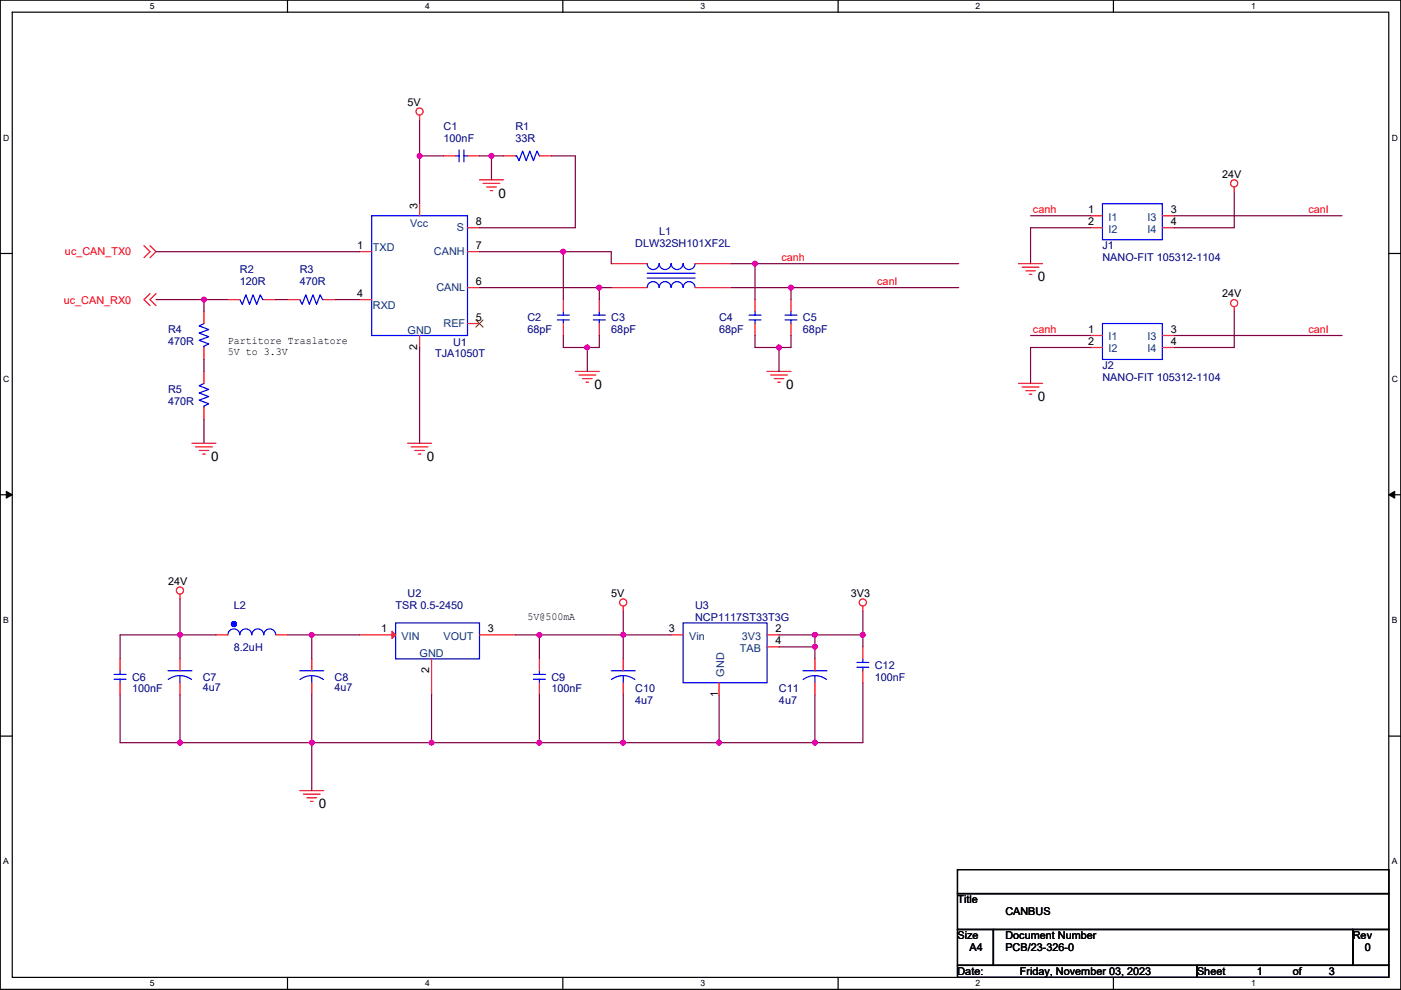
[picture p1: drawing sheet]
<svg xmlns="http://www.w3.org/2000/svg" width="297mm" height="210mm" viewBox="0 0 297 210" stroke-linecap="round" stroke-linejoin="round" font-family="sans-serif">
<path d="M.1 0h296.9v209.8h-296.9zM2.6 2.6h291.8v204.7h-291.8z" fill="none" stroke="#000" stroke-width=".25"/>
<g fill="#fff">
<path d="M31.8 .3h1v2h-1z"/>
<path d="M31.8 207.6h1v2h-1z"/>
</g>
<path d="M61 0v2.6M61 207.3v2.5" fill="none" stroke="#000" stroke-width=".25"/>
<g fill="#fff">
<path d="M90.1 .3h1v2h-1z"/>
<path d="M90.1 207.6h1v2h-1z"/>
</g>
<path d="M119.3 0v2.6M119.3 207.3v2.5" fill="none" stroke="#000" stroke-width=".25"/>
<g fill="#fff">
<path d="M148.5 .3h1v2h-1z"/>
<path d="M148.5 207.6h1v2h-1z"/>
</g>
<path d="M177.7 0v2.6M177.7 207.3v2.5" fill="none" stroke="#000" stroke-width=".25"/>
<g fill="#fff">
<path d="M206.9 .3h1v2h-1z"/>
<path d="M206.9 207.6h1v2h-1z"/>
</g>
<path d="M236.1 0v2.6M236.1 207.3v2.5" fill="none" stroke="#000" stroke-width=".25"/>
<g fill="#fff">
<path d="M265.2 .3h1v2h-1z"/>
<path d="M265.2 207.6h1v2h-1z"/>
<path d="M.7 28.2h1.3v2h-1.3z"/>
<path d="M295.1 28.2h1.3v2h-1.3z"/>
<path d="M.7 79.4h1.3v2h-1.3z"/>
<path d="M295.1 79.4h1.3v2h-1.3z"/>
</g>
<path d="M.1 53.8h2.5M294.4 53.8h2.6" fill="none" stroke="#000" stroke-width=".25"/>
<g fill="#fff">
<path d="M.7 130.5h1.2v2.1h-1.2z"/>
<path d="M295.1 130.5h1.2v2.1h-1.2z"/>
</g>
<path d="M.1 104.9h2.5M294.4 104.9h2.6" fill="none" stroke="#000" stroke-width=".25"/>
<path d="M1.3 104.2l1.3 .7-1.3 .8zM294.4 104.9l1.3-.7v1.5z" fill="#000" stroke="#000" stroke-width=".21"/>
<g fill="#fff">
<path d="M.7 181.7h1.2v2h-1.2z"/>
<path d="M295.1 181.7h1.2v2h-1.2z"/>
</g>
<path d="M.1 156.1h2.5M294.4 156.1h2.6M203 184.4h91.4v5.1h-91.4zM203 189.5h91.4v7.6h-91.4zM203 197.1h7.6v7.7h-7.6zM210.6 197.1h76.2v7.7h-76.2zM286.8 197.1h7.6v7.7h-7.6zM203 204.8h50.8v2.5h-50.8zM253.8 204.8h40.6v2.5h-40.6z" fill="none" stroke="#000" stroke-width=".25"/>
<g fill="none" stroke="#f00" stroke-width=".25">
<path d="M89 24.4v1M94 33.1h2.6M99.1 33.1h2.6M101.7 38.1h5M102.4 38.9h3.6M103.2 39.7h2M106.7 33.1h2.6M114.4 33.1h2.5M261.7 39.7v1M30.5 52.1l1.3 1.3-1.3 1.3M31.8 52.1l1.3 1.3-1.3 1.3M76.3 53.4h2.5"/>
<path d="M89 43.2v2.6M99.1 48.3h2.6M99.1 53.4h2.6M103.9 40.4h.6M129.6 55.9h7.6M147.4 55.9h7.6M216 55.9h5M216.7 56.7h3.6M217.5 57.4h2M218.2 58.2h.6M231.2 45.8h2.5M231.2 48.3h2.5"/>
<path d="M246.4 45.8h2.6M246.4 48.3h2.6M31.8 62.3l-1.3 1.2 1.3 1.3M33.1 62.3l-1.3 1.2 1.3 1.3M43.2 66.1v2.5M43.2 73.7v2.5M43.2 78.8v2.5M48.3 63.5h2.6M55.9 63.5h2.6M61 63.5h2.6M68.6 63.5h2.6M76.3 63.5h2.5"/>
<path d="M89 71.2v2.5M99.1 61h2.6M99.1 68.6h2.6M119.4 68.6v2.6M119.4 63.5v2.6M122 78.8h5.1M122.7 79.5h3.6M127.1 68.6v2.6M127.1 63.5v2.6M129.6 61h7.6M147.4 61h7.6M160.1 68.6v2.6"/>
<path d="M160.1 63.5v2.6M162.6 78.8h5.1M163.4 79.5h3.5M167.7 68.6v2.6M167.7 63.5v2.6M231.2 71.2h2.5M231.2 73.7h2.5M246.4 71.2h2.6M246.4 73.7h2.6M261.7 65.1v1M40.7 94h5.1M41.5 94.8h3.5"/>
<path d="M42.2 95.5h2.1M43 96.3h.5M43.2 86.4v2.5M86.4 94h5.1M87.2 94.8h3.5M87.9 95.5h2.1M88.7 96.3h.5M123.5 80.3h2M124.3 81.1h.5M164.1 80.3h2.1M164.9 81.1h.5M216 81.3h5"/>
<path d="M216.7 82.1h3.6M217.5 82.8h2M218.2 83.6h.6M25.5 139.7v2.6M38.2 126v1M38.2 139.7v2.6M45.8 134.7h2.5M58.5 134.7h2.5M66.1 139.7v2.6M76.3 134.7h7.6M91.5 139.7v7.7M101.7 134.7h7.6"/>
<path d="M114.4 139.7v2.6M132.1 128.6v1M132.1 139.7v2.6M142.3 134.7h2.5M162.6 134.7h2.6M162.6 137.2h2.6M172.8 139.7v2.6M182.9 128.6v1M182.9 137.2v2.5M25.5 144.8v2.6M38.2 144.8v2.6M66.1 144.8v2.6"/>
<path d="M114.4 144.8v2.6M132.1 144.8v2.6M152.5 144.8v2.6M172.8 144.8v2.6M182.9 142.3v2.5M63.6 167.7h5M64.3 168.4h3.6M65.1 169.2h2M65.8 170h.6"/>
<circle cx="88.9" cy="23.7" r=".76"/>
<circle cx="261.7" cy="38.9" r=".76"/>
<circle cx="261.7" cy="64.3" r=".76"/>
<circle cx="38.1" cy="125.3" r=".76"/>
<circle cx="132.1" cy="127.8" r=".76"/>
<circle cx="182.9" cy="127.8" r=".76"/>
</g>
<g fill="none" stroke="#00f" stroke-width=".25">
<path d="M96.6 33.1h.7M97.3 31.8v2.5M98.4 31.8v2.5M98.4 33.1h.7M109.3 33.1h.2l.5 1 .8-2.1 .8 2.1 .7-2.1 .8 2.1 .8-2.1 .5 1.1M78.8 45.8h20.3v25.4h-20.3zM137.2 59h10.2M137.2 58h10.2M137.2 55.9a1.26 1.26 0 0 0 1.3 1.3 1.26 1.26 0 0 0 1.2-1.3M139.8 55.9a1.26 1.26 0 0 0 1.2 1.3 1.26 1.26 0 0 0 1.3-1.3M142.3 55.9a1.26 1.26 0 0 0 1.3 1.3 1.26 1.26 0 0 0 1.2-1.3M144.8 55.9a1.26 1.26 0 0 0 1.3 1.3 1.26 1.26 0 0 0 1.3-1.3"/>
<path d="M233.7 43.2h12.7v7.6h-12.7zM43.2 68.6l-1 .5 2.1 .8-2.1 .8 2.1 .7-2.1 .8 2.1 .7-1.1 .5v.3M50.9 63.5l.5 1.1 .7-2.1 .8 2.1 .8-2.1 .7 2.1 .8-2.1 .5 1h.2M63.6 63.5l.5 1.1 .7-2.1 .8 2.1 .8-2.1 .7 2.1 .8-2.1 .5 1h.2M118.2 67.9h2.5M118.2 66.8h2.5M119.4 66.1v.7M119.4 67.9v.7M125.8 67.9h2.5M125.8 66.8h2.5M127.1 66.1v.7M127.1 67.9v.7"/>
<path d="M139.7 61a1.26 1.26 0 0 0-1.2-1.3 1.26 1.26 0 0 0-1.3 1.3M142.3 61a1.26 1.26 0 0 0-1.3-1.3 1.26 1.26 0 0 0-1.2 1.3M144.8 61a1.26 1.26 0 0 0-1.2-1.3 1.26 1.26 0 0 0-1.3 1.3M147.4 61a1.26 1.26 0 0 0-1.3-1.3 1.26 1.26 0 0 0-1.3 1.3M158.8 67.9h2.6M158.8 66.8h2.6M160.1 66.1v.7M160.1 67.9v.7M166.4 67.9h2.6M166.4 66.8h2.6M167.7 66.1v.7M167.7 67.9v.7"/>
<path d="M233.7 68.6h12.7v7.6h-12.7zM43.2 81.3l-1 .5 2.1 .8-2.1 .8 2.1 .7-2.1 .8 2.1 .7-1.1 .5v.3M48.3 134.6a1.26 1.26 0 0 1 1.3-1.2 1.26 1.26 0 0 1 1.2 1.2M49.1 132.1l.2-.2h.5l-.5 1M49.1 132.1v.5l.2 .3M49.1 132.1l1 .5M49.3 131.9l.5 1M49.3 132.9h.5M49.8 131.9l.3 .2v.5M50.1 132.1l-1 .5M50.1 132.6l-.3 .3M50.9 134.6a1.27 1.27 0 0 1 1.2-1.2 1.27 1.27 0 0 1 1.3 1.2 1.27 1.27 0 0 1 1.3-1.2 1.27 1.27 0 0 1 1.2 1.2 1.26 1.26 0 0 1 1.3-1.2 1.26 1.26 0 0 1 1.3 1.2"/>
<path d="M83.9 132.1h17.8v7.6h-17.8zM144.8 132.1h17.8v12.7h-17.8zM182.9 139.7v.8M24.2 144.1h2.5M24.2 143h2.5M25.5 142.3v.7M25.5 144.1v.7M35.6 142.3h5.1M35.7 144.1a4.1 4.1 0 0 1 4.9 0M38.2 143.3v1.5M63.6 142.3h5M63.6 144.1a4.1 4.1 0 0 1 5 0"/>
<path d="M66.1 143.3v1.5M113.1 144.1h2.5M113.1 143h2.5M114.4 142.3v.7M114.4 144.1v.7M129.6 142.3h5.1M129.6 144.1a4.1 4.1 0 0 1 5 0M132.1 143.3v1.5M170.2 142.3h5.1M172.8 143.3v1.5M175.2 144.1a4.1 4.1 0 0 0-4.9 0M181.7 141.5h2.5"/>
<path d="M181.7 140.5h2.5M182.9 141.5v.8"/>
</g>
<path d="M83.1 133.9l.8 .8-.8 .7z" fill="#f00" stroke="#f00" stroke-width=".25"/>
<path d="M100.9 67.9l1.5 1.5M102.4 67.9l-1.5 1.5" fill="none" stroke="#804000" stroke-width=".21"/>
<g fill="none" stroke="#800040" stroke-width=".25">
<path d="M89 25.4v7.7M89 33.1h5M89 33.1v10.1M101.7 33.1h2.5M104.2 33.1h2.5M104.2 33.1v5M116.9 33.1h5.1v15.2h-20.3M33.1 53.4h43.2M101.7 53.4h17.7M119.4 53.4h10.2v2.5M119.4 53.4v10.1M155 55.9h5.1"/>
<path d="M160.1 55.9v7.6M160.1 55.9h43.2M218.5 45.8h12.7M231.2 48.3h-12.7v7.6M249 45.8h35.5M261.7 40.7v7.6h-12.7M33.1 63.5h10.1M43.2 76.2v2.6M43.2 63.5h5.1M43.2 63.5v2.6M58.5 63.5h2.5M71.2 63.5h5.1"/>
<path d="M89 73.7v20.3M101.7 61h25.4M119.4 71.2v2.5h5.1M124.5 73.7v5.1M127.1 61v2.5M127.1 61h2.5M127.1 71.2v2.5h-2.6M155 61h12.7M160.1 71.2v2.5h5.1M165.2 73.7v5.1M167.7 71.2v2.5h-2.5M167.7 61v2.5"/>
<path d="M167.7 61h35.6M218.5 71.2h12.7M231.2 73.7h-12.7v7.6M249 71.2h35.5M261.7 66.1v7.6h-12.7M43.2 88.9v5.1M38.2 127v7.7M38.2 134.7h7.6M38.2 134.7h-12.7v5M38.2 134.7v5M61 134.7h5.1M66.1 134.7v5"/>
<path d="M66.1 134.7h10.2M109.3 134.7h5.1M114.4 134.7h17.7M114.4 134.7v5M132.1 134.7h10.2M132.1 129.6v5.1M132.1 134.7v5M165.2 137.2h7.6M165.2 134.7h7.6M172.8 134.7h10.1M172.8 137.2v2.5M172.8 134.7v2.5"/>
<path d="M182.9 129.6v5.1M182.9 134.7v2.5M25.5 147.4v10.1h12.7M38.2 147.4v10.1M38.2 157.5h27.9M66.1 157.5v10.2M66.1 157.5h25.4M66.1 147.4v10.1M91.5 157.5h22.9M91.5 147.4v10.1M114.4 157.5h17.7M114.4 147.4v10.1"/>
<path d="M132.1 147.4v10.1M132.1 157.5h20.4M152.5 147.4v10.1M152.5 157.5h20.3M172.8 147.4v10.1M182.9 144.8v12.7h-10.1"/>
</g>
<g fill="#f0f" stroke="#f0f" stroke-width=".25">
<circle cx="88.9" cy="33" r=".5"/>
<circle cx="104.2" cy="33" r=".5"/>
<circle cx="127" cy="61" r=".5"/>
<circle cx="43.2" cy="63.5" r=".5"/>
<circle cx="160.1" cy="55.9" r=".5"/>
<circle cx="167.7" cy="61" r=".5"/>
<circle cx="165.1" cy="73.7" r=".5"/>
<circle cx="124.5" cy="73.7" r=".5"/>
<circle cx="119.4" cy="53.4" r=".5"/>
<circle cx="38.1" cy="134.6" r=".5"/>
<circle cx="66.1" cy="134.6" r=".5"/>
<circle cx="114.3" cy="134.6" r=".5"/>
<circle cx="38.1" cy="157.5" r=".5"/>
<circle cx="91.5" cy="157.5" r=".5"/>
<circle cx="66.1" cy="157.5" r=".5"/>
<circle cx="114.3" cy="157.5" r=".5"/>
<circle cx="132.1" cy="134.6" r=".5"/>
<circle cx="182.9" cy="134.6" r=".5"/>
<circle cx="172.8" cy="137.2" r=".5"/>
<circle cx="172.8" cy="134.6" r=".5"/>
<circle cx="152.4" cy="157.5" r=".5"/>
<circle cx="132.1" cy="157.5" r=".5"/>
<circle cx="172.8" cy="157.5" r=".5"/>
</g>
<g font-size="2.8">
<text x="105.7" y="41.9">0</text>
<text x="220" y="59.7">0</text>
<text x="126" y="82.5">0</text>
<text x="166.7" y="82.5">0</text>
<text x="220" y="85.1">0</text>
<text x="44.8" y="97.8">0</text>
<text x="90.5" y="97.8">0</text>
<text x="67.6" y="171.4">0</text>
</g>
<g font-size="2.3">
<text x="86.4" y="22.4">5V</text>
<text x="259.1" y="37.7">24V</text>
<text x="88.5" y="44.2" transform="rotate(-90 88.5 44.2)">3</text>
<text x="100.9" y="47.8">8</text>
<text x="230.7" y="45.2">1</text>
<text x="230.7" y="47.8">2</text>
<text x="248.2" y="45.2">3</text>
<text x="248.2" y="47.8">4</text>
<text x="75.8" y="52.9">1</text>
<text x="100.9" y="52.9">7</text>
<text x="75.8" y="63">4</text>
<text x="100.9" y="60.5">6</text>
<text x="259.1" y="63.1">24V</text>
<text x="100.9" y="68.1">5</text>
<text x="230.7" y="70.6">1</text>
<text x="248.2" y="70.6">3</text>
<text x="48.3" y="73">Partitore Traslatore</text>
<text x="48.3" y="75.3">5V to 3.3V</text>
<text x="88.4" y="74.2" transform="rotate(-90 88.4 74.2)">2</text>
<text x="230.7" y="73.2">2</text>
<text x="248.2" y="73.2">4</text>
<text x="35.6" y="124">24V</text>
<text x="111.8" y="131.4">5V@500mA</text>
<text x="129.6" y="126.6">5V</text>
<text x="180.4" y="126.6">3V3</text>
<text x="80.8" y="134.1">1</text>
<text x="103.4" y="134.1">3</text>
<text x="141.8" y="134.1">3</text>
<text x="164.4" y="136.7">4</text>
<text x="164.4" y="134.1">2</text>
<text x="91" y="142.8" transform="rotate(-90 91 142.8)">2</text>
<text x="152.3" y="147.9" transform="rotate(-90 152.3 147.9)">1</text>
<text x="203" y="191.6">Title</text>
<text x="213.2" y="194.1">CANBUS</text>
<text x="203" y="199.2">Size</text>
<text x="205.5" y="201.7">A4</text>
<text x="213.2" y="199.2">Document Number</text>
<text x="213.2" y="201.7">PCB/23-326-0</text>
<text x="286.8" y="199.2">Rev</text>
<text x="289.4" y="201.7">0</text>
<text x="203" y="206.8">Date:</text>
<text x="216.2" y="206.8">Friday, November 03, 2023</text>
<text x="253.8" y="206.8">Sheet</text>
<text x="266.5" y="206.8">1</text>
<text x="274.1" y="206.8">of</text>
<text x="281.7" y="206.8">3</text>
</g>
<g font-size="2.3" fill="#000080">
<text x="94" y="27.5">C1</text>
<text x="109.3" y="27.5">R1</text>
<text x="94" y="30">100nF</text>
<text x="109.3" y="30">33R</text>
<text x="134.7" y="52.4">DLW32SH101XF2L</text>
<text x="139.8" y="49.8">L1</text>
<text x="233.7" y="52.9">J1</text>
<text x="50.9" y="58">R2</text>
<text x="63.6" y="58">R3</text>
<text x="233.7" y="55.4">NANO-FIT 105312-1104</text>
<text x="50.9" y="60.5">120R</text>
<text x="63.6" y="60.5">470R</text>
<text x="35.6" y="70.7">R4</text>
<text x="111.8" y="68.1">C2</text>
<text x="111.8" y="70.7">68pF</text>
<text x="129.6" y="68.1">C3</text>
<text x="129.6" y="70.7">68pF</text>
<text x="152.5" y="68.1">C4</text>
<text x="152.5" y="70.7">68pF</text>
<text x="170.2" y="68.1">C5</text>
<text x="170.2" y="70.7">68pF</text>
<text x="35.6" y="73.2">470R</text>
<text x="92.3" y="75.8">TJA1050T</text>
<text x="96.1" y="73.5">U1</text>
<text x="35.6" y="83.4">R5</text>
<text x="233.7" y="78.3">J2</text>
<text x="233.7" y="80.8">NANO-FIT 105312-1104</text>
<text x="35.6" y="85.9">470R</text>
<text x="49.6" y="129.1">L2</text>
<text x="83.9" y="129.1">TSR 0.5-2450</text>
<text x="86.4" y="126.6">U2</text>
<text x="147.4" y="129.1">U3</text>
<text x="147.4" y="131.6">NCP1117ST33T3G</text>
<text x="49.6" y="138">8.2uH</text>
<text x="185.5" y="141.8">C12</text>
<text x="28" y="144.3">C6</text>
<text x="28" y="146.9">100nF</text>
<text x="43" y="144.3">C7</text>
<text x="43" y="146.6">4u7</text>
<text x="70.9" y="144.3">C8</text>
<text x="70.9" y="146.6">4u7</text>
<text x="116.9" y="144.3">C9</text>
<text x="116.9" y="146.9">100nF</text>
<text x="134.7" y="146.9">C10</text>
<text x="134.7" y="149.4">4u7</text>
<text x="165.2" y="146.9">C11</text>
<text x="165.2" y="149.4">4u7</text>
<text x="185.5" y="144.3">100nF</text>
</g>
<g font-size="2.3" fill="#f00">
<text x="219" y="45.3">canh</text>
<text x="277.4" y="45.3">canl</text>
<text x="13.8" y="54.2">uc_CAN_TX0</text>
<text x="165.7" y="55.4">canh</text>
<text x="13.5" y="64.6">uc_CAN_RX0</text>
<text x="186" y="60.5">canl</text>
<text x="219" y="70.7">canh</text>
<text x="277.4" y="70.7">canl</text>
</g>
<g font-size="2.3" fill="#004080">
<text x="235" y="46.8">I1</text>
<text x="243.3" y="46.8">I3</text>
<text x="79.1" y="53.1">TXD</text>
<text x="86.9" y="48.1">Vcc</text>
<text x="96.8" y="49.1">S</text>
<text x="235" y="49.3">I2</text>
<text x="243.3" y="49.3">I4</text>
<text x="92" y="54.2">CANH</text>
<text x="79.1" y="65.6">RXD</text>
<text x="92.5" y="61.8">CANL</text>
<text x="86.4" y="70.9">GND</text>
<text x="94" y="69.4">REF</text>
<text x="235" y="72.2">I1</text>
<text x="235" y="74.7">I2</text>
<text x="243.3" y="72.2">I3</text>
<text x="243.3" y="74.7">I4</text>
<text x="85.2" y="135.7">VIN</text>
<text x="94" y="135.7">VOUT</text>
<text x="146.1" y="135.7">Vin</text>
<text x="157.3" y="135.7">3V3</text>
<text x="89" y="139.3">GND</text>
<text x="153.5" y="143.6" transform="rotate(-90 153.5 143.6)">GND</text>
<text x="156.9" y="138.2">TAB</text>
</g>
<g font-size="1.8">
<text x="31.8" y="1.9">5</text>
<text x="90.1" y="1.9">4</text>
<text x="148.5" y="1.9">3</text>
<text x="206.9" y="1.9">2</text>
<text x="265.2" y="1.9">1</text>
<text x=".7" y="29.8">D</text>
<text x="295.1" y="29.8">D</text>
<text x=".7" y="81">C</text>
<text x="295.1" y="81">C</text>
<text x=".7" y="132.2">B</text>
<text x="295.1" y="132.2">B</text>
<text x=".7" y="183.3">A</text>
<text x="295.1" y="183.3">A</text>
<text x="31.8" y="209.2">5</text>
<text x="90.1" y="209.2">4</text>
<text x="148.5" y="209.2">3</text>
<text x="206.9" y="209.2">2</text>
<text x="265.2" y="209.2">1</text>
</g>
</svg>
